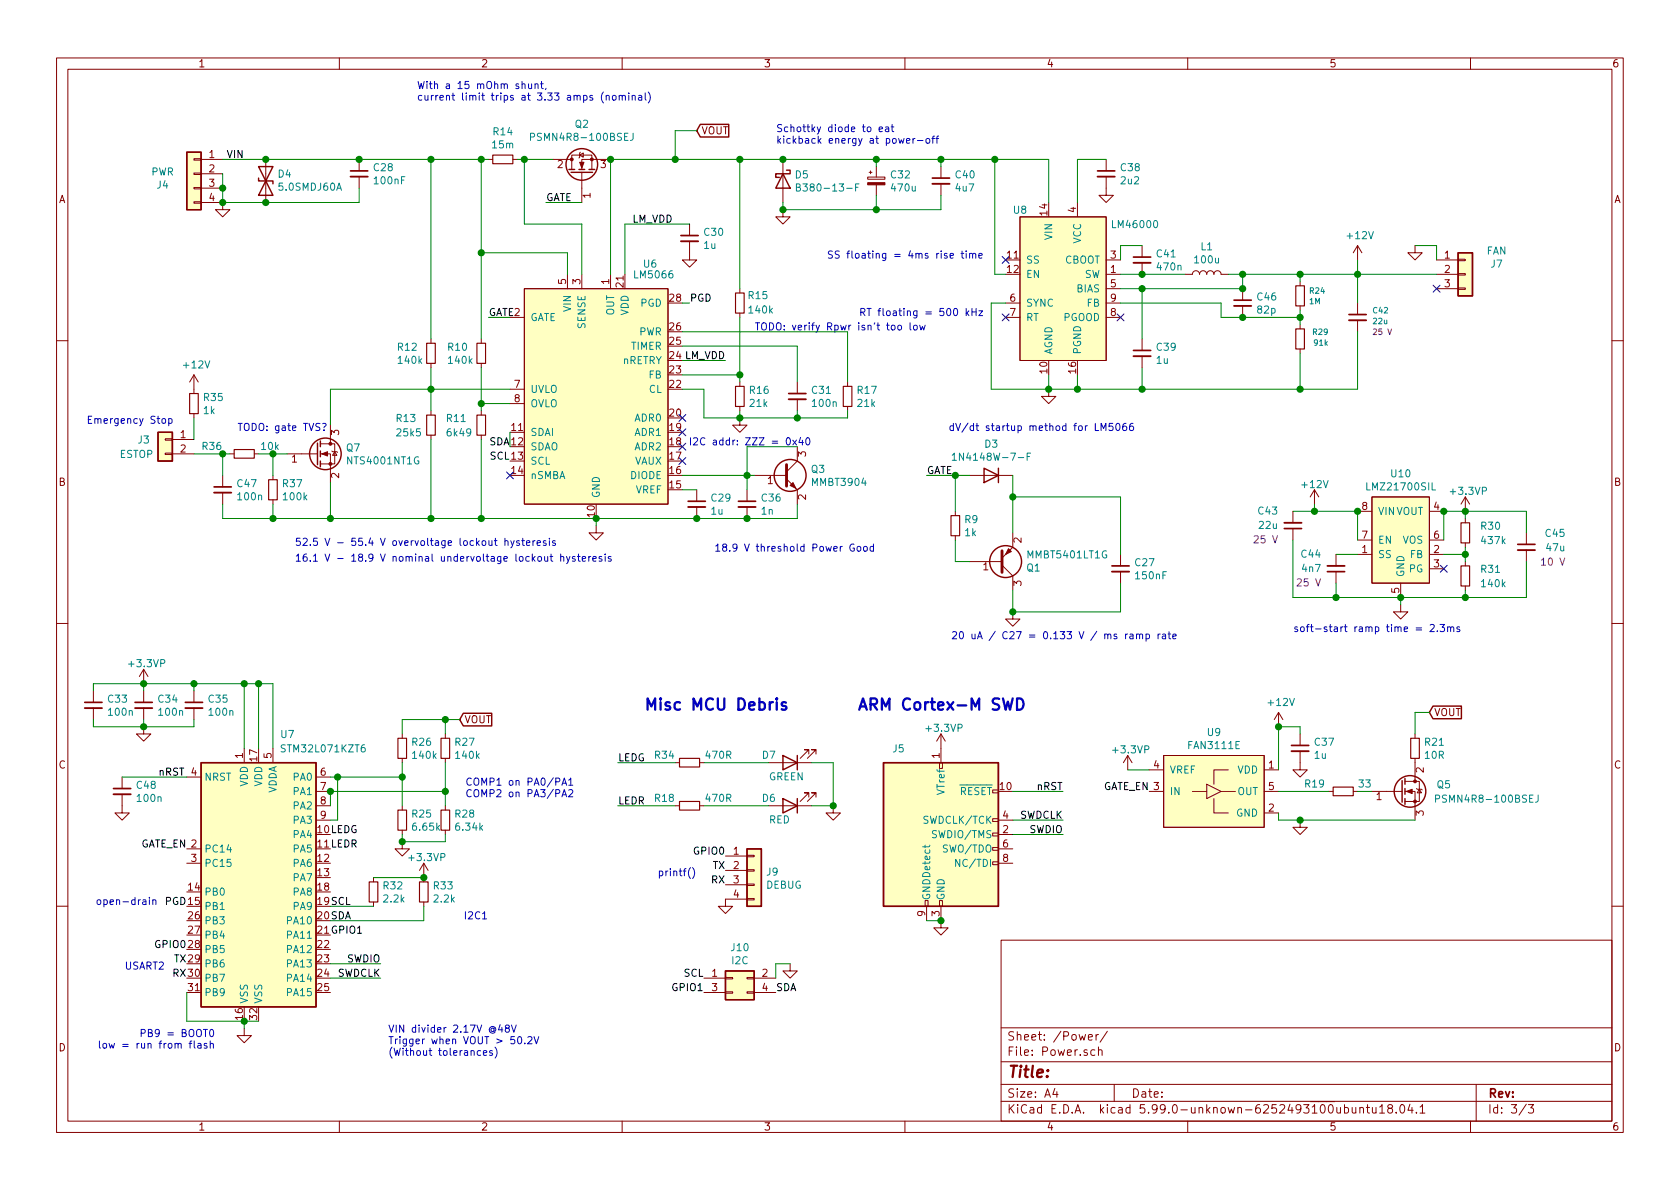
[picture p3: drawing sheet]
<svg xmlns="http://www.w3.org/2000/svg" width="297mm" height="210mm" viewBox="0 0 297 210" stroke-linecap="round" stroke-linejoin="round" font-family="sans-serif">
<g fill="none" stroke="#840000" stroke-width=".18">
<path d="M10 10.2h277v190.1h-277zM12 12.2h273v186.1h-273zM60 10.2v2M110 10.2v2M160 10.2v2M210 10.2v2M260 10.2v2M34.3 35.7h1.3v.2h-1.3zM34.3 33.1h1.3v.3h-1.3zM34.3 28.1h1.3v.2h-1.3zM34.3 30.6h1.3v.3h-1.3zM35.6 35.8h3.8v1.3h-1.3l1.3 1.2 1.2-1.2h-1.2"/>
<path d="M35.6 28.2h3.8M35.6 30.7h3.8M35.6 33.3h3.8M47 28.2v7.6M63.5 28.2v2M63.5 31.2v2.1M86.4 28.2h.7M90.7 28.2h.7M97.8 28.2h3.3M101.1 30v-2.6h3.5v2.6M102.5 27.4l.6-.4v.8zM102.6 26.9l-.1 .1v.8l-.1 .1"/>
<path d="M102.9 30.5v5.3M107.9 28.2h-5v1.8M121.9 39.6v2.1M138.4 37.1v1.2h-1.2l1.2 1.3 1.3-1.3h-1.3M138.4 28.2v7.6M153.4 31.3h3.1v.4h-3.1zM153.7 30.5h.5M153.9 30.2v.5M154.9 29.5v1.8M154.9 32.7v1.8M166.4 29.5v2M166.4 32.5v2"/>
<path d="M180.3 38.3h15.3v25.4h-15.3zM190.5 35.8v2.5M195.6 31.2v3.3h-1.3l1.3 1.3 1.2-1.3h-1.2M195.6 28.2v2M76.2 59.9v.8M85.1 59.9v.8M90.2 56.1h2.5M92.7 51h25.4v38.1h-25.4zM100.3 48.5v2.5M102.9 48.5v2.5M107.9 48.5v2.5M110.5 48.5v2.5"/>
<path d="M121.9 42.7v3.3h-1.3l1.3 1.2 1.3-1.2h-1.3M130.8 51v.8M130.8 55.4v.7M177.8 46h2.5M177.8 53.6h2.5M177.8 56.1h2.5M195.6 48.5h2.5M195.6 46h2.5M195.6 51h2.5M195.6 53.6h2.5M195.6 56.1h2.5M201.9 43.4v2.1"/>
<path d="M201.9 46.5v2M201.9 59.9v2.1M209.5 48.5h1.3a.64 .64 0 0 1 .7-.6 .64 .64 0 0 1 .6 .6 .64 .64 0 0 1 .6-.6 .64 .64 0 0 1 .7 .6 .64 .64 0 0 1 .6-.6 .64 .64 0 0 1 .6 .6 .64 .64 0 0 1 .7-.6 .64 .64 0 0 1 .6 .6h1.3M219.7 51v2.1M219.7 54.1v2M229.9 49.8v.7M229.9 54.1v.8M229.9 57.4v.8M240 43.4v2.6M240 53.6v2M240 56.6v2.1M240 43.4l-.7 1.3"/>
<path d="M240 43.4l.8 1.3M250.2 43.4v1.3h-1.3l1.3 1.3 1.3-1.3h-1.3M254 48.5h3.8M254 46h3.8M254 51h3.8M257.8 50.9h1.3v.3h-1.3zM257.8 45.8h1.3v.3h-1.3zM257.8 48.4h1.3v.2h-1.3zM10 60.2h2M29.2 77.6h1.3v.2h-1.3zM30.5 77.7h3.8M34.3 66.3l-.8 1.3"/>
<path d="M34.3 66.3v3.3M34.3 73.1v.8M34.3 66.3l.8 1.3M56.6 78.5h2.6v3.5h-2.6M58.4 75.2v3.3M58.7 79.8l.1 .1h.8l.1 .1M59.2 79.9l.4 .6h-.8zM76.2 64.3v.7M76.2 72.6v.8M76.2 77v.7M85.1 64.3v.7M85.1 72.6v.8"/>
<path d="M85.1 77v.7M90.2 76.4h2.5M90.2 68.8h2.5M90.2 71.4h2.5M130.8 73.9v1.3h-1.3l1.3 1.2 1.3-1.2h-1.3M130.8 67.6v.7M130.8 71.9v.7M141 79v2.5l-1.9 1.9M141 67.6v2M141 70.6v2M149.9 67.6v.7M149.9 71.9v.7"/>
<path d="M185.4 68.8v1.3h-1.3l1.3 1.3 1.3-1.3h-1.3M201.9 63v2M229.9 61.7v.8M285 60.2h2M29.2 80.1h1.3v.3h-1.3zM30.5 80.3h3.8M39.4 84.1v2M39.4 87.1v2M40.6 80.3h.8M45 80.3h.7M48.3 84.1v.7M48.3 88.4v.7"/>
<path d="M50.8 80.3h5.3M56.6 80.3h1.8v5M105.4 93v1.2h1.3l-1.3 1.3-1.3-1.3h1.3M123.2 86.6v2M123.2 89.7v2M132.1 86.6v2M132.1 89.7v2M133.3 84.1h5.8M139.1 84.7l1.9 1.9v2.5M168.9 90.4v.8M168.9 94.7v.8M171.4 84.1h7.7"/>
<path d="M171.4 99.3h5.8M177.2 99.9l1.9 1.9v2.6M179.1 94.2v2.6l-1.9 1.9M198.1 98v2.1M228.6 90.4v2.1M228.6 93.5v2M232.4 86.6l-.8 1.3M232.4 86.6v2.5M232.4 86.6l.8 1.3M236.2 98v2.1M240 98h2.6M240 90.4h2.6"/>
<path d="M240 95.5h2.6M242.6 87.9h10.1v15.2h-10.1zM252.7 98h2.6M252.7 90.4h2.6M252.7 95.5h2.6M259.1 87.9v2.5M259.1 91.7v.8M259.1 96v.8M259.1 99.3v.8M259.1 87.9l-.8 1.2M259.1 87.9l.7 1.2M269.9 94.2v2.1"/>
<path d="M269.9 97.3v2M10 110.2h2M25.4 118.4l-.8 1.2M25.4 118.4v2.5M25.4 118.4l.8 1.2M179.1 108.2v1.3h1.2l-1.2 1.2-1.3-1.2h1.3M198.1 101.1v2M236.2 101.1v2M247.6 106.9v1.3h-1.2l1.2 1.3 1.3-1.3h-1.3M247.6 103.1v2.6M252.7 100.6h2.6M259.1 103.6v.8"/>
<path d="M285 110.2h2M16.5 122.2v2M16.5 125.2v2M21.6 137.4v2M25.4 128.5v1.3h-1.3l1.3 1.3 1.3-1.3h-1.3M25.4 122.2v2M25.4 125.2v2M33 137.4h2.6M34.3 122.2v2M34.3 125.2v2M43.2 132.3v2.6M48.3 132.3v2.6"/>
<path d="M55.9 139.9h2.5M55.9 137.4h2.5M71.1 129.8v.8M71.1 134.1v.8M78.7 129.8v.8M78.7 134.1v.8M119.4 134.9h.7M123.7 134.9h.8M135.9 134.9h7.6M143 133.3v-.7h-.8h.8l-1.5 1.5M144.3 133.3v-.7h-.8h.8l-1.6 1.5M166.1 134.9h.5v1h-.5z"/>
<path d="M166.4 129.8v5.1M166.4 129.8l-.8 1.3M166.4 129.8l.7 1.3M175.5 139.7h1v.5h-1zM199.4 133.6l-.8 1.3M199.4 133.6v2.5M199.4 133.6l.8 1.3M203.2 139.9h2.5M203.2 136.1h2.5M205.7 133.6h17.8v12.7h-17.8zM210.8 139.9h2.6M213.4 138.7l2.5 1.2-2.5 1.3z"/>
<path d="M215.9 139.9h2.5M217.2 136.1h-2.6v2.6M223.5 139.9h2.6M223.5 136.1h2.6M226.1 126l-.8 1.2M226.1 126v2.5M226.1 126l.7 1.2M229.9 132.8v3.3h-1.3l1.3 1.3 1.2-1.3h-1.2M229.9 129.8v2M234.9 139.9h.8M239.3 139.9h.7M242.6 139.9h5.3"/>
<path d="M248.4 139.9h1.8v5.1M248.4 138.2h2.6v3.5h-2.6M250.2 129.8v.8M250.2 134.1v4.1M250.4 139.4l.2 .2h.7l.2 .1M251 139.6l.3 .6h-.7zM21.6 140.5v3.3h-1.3l1.3 1.2 1.3-1.2h-1.3M33 150.1h2.6M33 152.6h2.6M55.9 145h2.5M55.9 142.5h2.5M66 155.2v.8"/>
<path d="M66 159.5v.8M71.1 148.8v1.3h-1.3l1.3 1.3 1.3-1.3h-1.3M71.1 142.5v.8M71.1 146.8v.8M74.9 152.6v3.4M74.9 159.5v.8M74.9 152.6l-.7 1.3M74.9 152.6l.8 1.3M78.7 142.5v.8M78.7 146.8v.8M119.4 142.5h.7M123.7 142.5h.8"/>
<path d="M128.3 151.4h3.8M128.3 153.9h3.8M128.3 156.5h3.8M132.1 158.9h1.2v.2h-1.2zM132.1 156.3h1.2v.3h-1.2zM132.1 151.3h1.2v.2h-1.2zM132.1 153.8h1.2v.2h-1.2zM132.1 159h-3.8v1.3h-1.3l1.3 1.2 1.2-1.2h-1.2M135.9 142.5h7.6M143 141v-.8h-.8h.8l-1.5 1.5M144.3 141v-.8h-.8h.8l-1.6 1.5M147.3 142.5v1.3h-1.3l1.3 1.2 1.3-1.2h-1.3"/>
<path d="M163.6 159.3h.5v1h-.5zM166.1 159.3h.5v1h-.5zM175.5 144.8h1v.5h-1zM175.5 149.9h1v.5h-1zM175.5 147.3h1v.5h-1zM175.5 152.4h1v.5h-1zM176.5 147.6h2.6M176.5 145h2.6M176.5 150.1h2.6M176.5 152.6h2.6M214.6 141.2v2.6h2.6M223.5 143.8h2.6"/>
<path d="M229.9 145v1.3h-1.3l1.3 1.3 1.2-1.3h-1.2M10 160.2h2M33 175.5h2.6M124.5 173h3.8M124.5 175.5h3.8M128.3 175.4h1.2v.2h-1.2zM128.3 172.8h1.2v.3h-1.2zM132.1 175.4h1.2v.2h-1.2zM132.1 172.8h1.2v.3h-1.2zM133.3 173h3.9M133.3 175.5h3.9M139.7 170.4v1.3h-1.3l1.3 1.3 1.3-1.3h-1.3"/>
<path d="M163.8 160.3v2.5M166.4 160.3v3.8h-1.3l1.3 1.2 1.2-1.2h-1.2M177 166.3h108v32h-108zM285 160.2h2M43.2 181.9v1.2h-1.3l1.3 1.3 1.2-1.3h-1.2M60 198.3v2M110 198.3v2M160 198.3v2M177 194.8h108M177 191.8h108M177 187.8h108M177 181.8h108"/>
<path d="M186.5 192.5l-.4 1h1M186.9 193v1M192.4 183.4l.7-.1v-.3l-.5-.1-.2 .2 .1 .8h.6M193.6 185.7l-.5-.1-.2 .3v.4l.1 .3h.6M193.8 182.9v1M194.2 185.8l.2-.2 .4 .1 .1 .9M194.2 182.9l-.3 .1-.1 .2M194.2 185.1v1.5M195.8 182.4l-1.3 1.9M197 191.8v3M210 198.3v2M237.7 195.9l.4-.1 .3 .3v.4l-.1 .3h-.6"/>
<path d="M239.1 195.8v1h.4l.2-.1M239.7 195.8v1M240.4 196l.2-.2 .4 .1 .1 .9M240.4 195.8v1M241.6 195.8h.5M241.8 195.3v1.3l.3 .2M242.6 195.8l.1 1h.4l.2-.1M243.3 195.8v1M243.9 195.8l.5-.5v1.5M243.9 196.8h.9M245.6 196l-.2-.3v-.2l.2-.2 .5 .1 .1 .2-.1 .2-.6 .2-.1 .3v.4l.2 .1h.3l.3-.3-.1-.4-.2-.1M246.9 196.7v.1"/>
<path d="M247.6 195.5l.3-.2a.81 .81 0 0 1 .5 .7 .81 .81 0 0 1-.3 .8h-.1a.81 .81 0 0 1-.4-1.3zM249.3 195.3l-.4 1h1M249.6 195.8v1M250.4 196.7v.1M251.1 195.8l.4-.5v1.5M251.1 196.8h.8M260 198.3v2M261 191.8v6.5M269.9 195.3l-1.3 1.9M270.2 195.3h.9l-.5 .6 .5 .1v.7l-.2 .1h-.5l-.2-.1"/>
</g>
<g fill="none" stroke="#840000" stroke-width=".33">
<path d="M62 31.2h3M164.8 32.5h3.1M194.1 31.2h3M120.4 42.7h3M200.4 46.5h3.1M218.2 54.1h3M238.5 56.6h3.1M139.4 70.6h3.1M200.4 63h3.1M37.8 87.1h3.1M121.7 89.7h3M130.6 89.7h3"/>
<path d="M227.1 92.5h3M268.4 97.3h3M196.6 101.1h3M234.7 100.1h3M15 125.2h3M23.9 125.2h3M32.8 125.2h3M228.3 132.8h3.1M20.1 140.5h3"/>
</g>
<g fill="none" stroke="#840000" stroke-width=".3">
<path d="M62 30.2h3M164.8 31.5h3.1M194.1 30.2h3M120.4 41.7h3M200.4 45.5h3.1M218.2 53.1h3M238.5 55.6h3.1M139.4 69.6h3.1M200.4 62h3.1M37.8 86.1h3.1M121.7 88.6h3M130.6 88.6h3"/>
<path d="M227.1 93.5h3M268.4 96.3h3M196.6 100.1h3M234.7 101.1h3M15 124.2h3M20.1 139.4h3M23.9 124.2h3M32.8 124.2h3M228.3 131.8h3.1"/>
</g>
<g fill="none" stroke="#840000" stroke-width=".2">
<path d="M87.1 27.4h3.6v1.6h-3.6zM130 51.8h1.6v3.6h-1.6zM229.1 50.5h1.5v3.6h-1.5zM229.1 58.2h1.5v3.5h-1.5zM33.5 69.6h1.6v3.5h-1.6zM41.4 79.5h3.6v1.5h-3.6zM75.4 60.7h1.6v3.6h-1.6zM75.4 73.4h1.6v3.6h-1.6zM84.3 60.7h1.6v3.6h-1.6zM84.3 73.4h1.6v3.6h-1.6zM130 68.3h1.6v3.6h-1.6zM149.1 68.3h1.5v3.6h-1.5z"/>
<path d="M47.5 84.8h1.5v3.6h-1.5zM168.1 91.2h1.6v3.5h-1.6zM258.3 92.5h1.5v3.5h-1.5zM258.3 100.1h1.5v3.5h-1.5zM70.4 130.6h1.5v3.5h-1.5zM78 130.6h1.5v3.5h-1.5zM120.1 134.1h3.6v1.5h-3.6zM235.7 139.2h3.6v1.5h-3.6zM249.4 130.6h1.6v3.5h-1.6zM65.3 156h1.5v3.5h-1.5zM70.4 143.3h1.5v3.5h-1.5zM74.2 156h1.5v3.5h-1.5z"/>
<path d="M78 143.3h1.5v3.5h-1.5zM120.1 141.7h3.6v1.6h-3.6z"/>
</g>
<g fill="#ffffc2" stroke="#ffffc2" stroke-width=".18">
<path d="M205.7 133.6h17.8v12.7h-17.8z"/>
<path d="M156.2 134.9h20.3v25.4h-20.3z"/>
<path d="M128.3 171.7h5v5.1h-5z"/>
<path d="M132.1 150.1h2.5v10.2h-2.5z"/>
<path d="M180.3 38.3h15.3v25.4h-15.3z"/>
<path d="M242.6 87.9h10.1v15.2h-10.1z"/>
<path d="M33 26.9h2.6v10.2h-2.6z"/>
<path d="M27.9 76.4h2.6v5.1h-2.6z"/>
<path d="M35.6 134.9h20.3v43.1h-20.3z"/>
<path d="M257.8 44.7h2.5v7.6h-2.5z"/>
<path d="M92.7 51h25.4v38.1h-25.4z"/>
</g>
<g fill="none" stroke="#840000" stroke-width=".25">
<path d="M33 26.9h2.6v10.2h-2.6zM45.7 31.5v.5h2.6v.5M45.7 29.5h2.6l-2.6 5h2.6zM100.6 30h1M101 30.5h3.8M102.4 30h1M104.1 30h1.1M123.8 22h5v2.2h-5l-.6-1.1zM138.4 30.7l1.3 2.6h-2.5zM139.1 30.1h.6v.6h-2.5v.7h.6M257.8 44.7h2.5v7.6h-2.5zM27.9 76.4h2.6v5.1h-2.6z"/>
<path d="M56.1 78.4v3.8M56.6 78v1M56.6 79.8v1M56.6 81.5v1M174 82.8l2.5 1.3-2.5 1.2zM176.5 82.8v2.5M35.6 134.9h20.3v43.1h-20.3zM81.9 126.1h5v2.3h-5l-.6-1.2zM138.4 133.6l2.6 1.3-2.6 1.2zM141 133.6v2.5M156.2 134.9h20.3v25.4h-20.3zM247.9 138v3.9"/>
<path d="M248.4 137.7v1M248.4 139.4v1.1M253.4 124.9h5v2.2h-5l-.7-1.1zM132.1 150.1h2.5v10.2h-2.5zM138.4 141.2l2.6 1.3-2.6 1.3zM141 141.2v2.6M248.4 141.2v1M128.3 171.7h5v5.1h-5z"/>
<circle cx="102.9" cy="29.1" r="2.79"/>
<circle cx="57.5" cy="80.3" r="2.79"/>
<circle cx="139.7" cy="84.1" r="2.82"/>
<circle cx="177.8" cy="99.3" r="2.82"/>
<circle cx="249.3" cy="139.9" r="2.79"/>
</g>
<g fill="none" stroke="#008484" stroke-width=".18">
<path d="M93.8 24.2h.6l.1-.2v-.3l-.7-.1v1.2M111.9 23.6v.9a.41 .41 0 0 1-.4 .3M140.8 33.1h.6l.1-.2-.1-.3-.6-.1v1.3h.5l.2-.1v-.3l-.3-.3M151.3 33.1h.4M151.9 32.5h-.6v1.3M168.4 80.5l.3-.4v1.3M168.4 81.4h.7M181.6 80.7h.4M182.2 80.1h-.6v1.3M253.2 85.4v1.2h.6M64.5 131.7l-.4 .1a.85 .85 0 0 0 0 1.2l.4-.1 .1-.5-.3-.2h-.2l-.2 .2M163.6 149.4v.5"/>
<path d="M164.4 149.4l-.2 .3h-1.1M169.7 152v1.2l-.7-1.2v1.2M253.8 141.3l.6-.1 .1-.2v-.3l-.7-.1v1.3M272 140.6v.9a.41 .41 0 0 1-.5 .4"/>
</g>
<path d="M139.1 82.2v3.8M177.2 97.4v3.8" fill="none" stroke="#840000" stroke-width=".51"/>
<g fill="#840000" stroke="#840000" stroke-width=".18">
<path d="M178.3 97l.5 .5-1 .5z"/>
<path d="M139.7 85.8l.5-.5 .5 1.1z"/>
<path d="M56.9 80.3l1-.4v.7z"/>
<path d="M248.7 139.9l1-.3v.7z"/>
<path d="M153.4 32.3h3.1v.4h-3.1z"/>
<path d="M102.5 28.7h.8l-.4 1z"/>
<circle cx="58.4" cy="82" r=".25"/>
<circle cx="58.4" cy="78.5" r=".25"/>
<circle cx="250.2" cy="141.7" r=".25"/>
<circle cx="250.2" cy="138.2" r=".25"/>
<circle cx="104.6" cy="28.2" r=".25"/>
<circle cx="101.1" cy="28.2" r=".25"/>
</g>
<g fill="none" stroke="#0000c2" stroke-width=".18">
<path d="M92.3 14.9l.2-.1 .3 .1v.8M93.5 14.8v.8l.3 .1 .2-.2M94 14.8v.9M94.6 14.9l.2-.1 .3 .1v.8M94.6 14.8v.9M95.6 14.8h.5M95.7 14.4v1.1l.4 .2M96.5 15.6l-.1 .3M106.7 16.3a1.46 1.46 0 0 0 0 1.9M107.2 17l.2-.1h.3v.8M107.2 16.9v.8M108.3 17l.2-.1 .4 .1v.5l-.1 .2h-.3l-.2-.1z"/>
<path d="M109.5 17l.2-.1h.3v.8M109.5 16.9v.8M110 17l.2-.1h.3l.1 .8M111.2 16.4v.2M111.2 16.9v.8M111.8 17l.2-.1h.3v.8M111.8 16.9v.8M112.9 16.9h.5l.1 .8M113.5 17.2h-.5l-.1 .2 .1 .3h.5M114.1 16.4v1.1l.2 .2M114.6 16.3a1.46 1.46 0 0 1 0 1.9M155.4 22.9l.6-.2v-.2l-.4-.1-.2 .2 .1 .6h.5"/>
<path d="M156.6 22.5h.5v.8M157.1 22.7l-.4 .1-.2 .2 .2 .3 .4-.1M157.6 22.4h.4M157.7 22v1.1l.3 .2M160.3 24.9l.6-.1-.1-.3h-.3l-.2 .2v.6h.5M161.4 24.5v.8M161.8 24.5l-.4 .2M162.2 24.9h1M163.8 24.5h.3l.3 .2v.4l-.3 .2h-.3l-.1-.2zM164.8 24.5h.4M165.2 24.1l-.3 .1v1.1M165.5 24.5h.5"/>
<path d="M166 24.1l-.3 .1v1.1M133.6 57.1h.7M133.9 57.1v1.3M134.8 57.1h.2a.43 .43 0 0 1 .5 .4v.4a.42 .42 0 0 1-.4 .5 .42 .42 0 0 1-.4-.5v-.4zM136.1 57.1a.64 .64 0 0 1 .7 .6 .64 .64 0 0 1-.7 .7zM147.2 44.4h-.5l-.2 .1v.4l.6 .2 .1 .3-.3 .3-.4-.1M148.4 44.4h-.5l-.2 .2 .1 .3 .5 .3v.3l-.1 .2-.5-.1M149.7 44.8h.5M150.2 44.4l-.3 .2v1.1M150.6 44.4v1.1l.2 .2M152.2 55.2l.6-.1 .1-.1v-.3l-.7-.2v1.3M152.5 55.2l.4 .6"/>
<path d="M153.3 54.5h.7M153.7 54.5v1.3M155.2 55h.5M155.7 54.5l-.3 .2v1.1M162.6 57.5l.2 .9 .3-.7 .2 .7 .3-.9M173.1 45.2l.6-.1-.1-.2-.4-.1-.1 .2v.6h.5M28.7 74.1l.3-.1 .3 .3v.3l-.3 .3-.3-.1-.1-.2zM29.8 74.1l.4-.1 .2 .3-.1 .5h-.5M29.8 74v1.3M57 74.9h.5l.1 .1-.3 .7M57.3 76v.1M122.1 77.4v1.3"/>
<path d="M122.6 77.5l.5-.1 .3 .4-.8 .9h.8M124.6 77.5a.6 .6 0 0 0-.8 .4 .6 .6 0 0 0 .6 .8l.2-.1M193.7 74.9v1.2h.6M194.7 76.1v-1.2l.4 .9 .4-.9v1.2M196.7 74.9h-.6v.6l.2-.2 .4 .1 .1 .2-.1 .4-.1 .1-.5-.1M197.4 75l.2-.1a.68 .68 0 0 1 .4 .6 .68 .68 0 0 1-.4 .6l-.2-.1-.1-.3zM199.1 74.9h-.4a.85 .85 0 0 0 0 1.2l.5-.1v-.4l-.2-.3h-.3l-.2 .3M200.3 74.9h-.4a.86 .86 0 0 0 0 1.2l.5-.1v-.4l-.2-.3h-.3l-.2 .3M89.3 95.7l.2-.1 .3 .1v.8M89.3 95.2v1.3M90.3 95.6l.3 .9M90.9 95.6l-.4 1.2-.2 .1"/>
<path d="M91.8 95.7l-.3-.1-.2 .2 .1 .2 .4 .1v.3h-.5M92.2 95.6h.5M92.4 95.2v1.1l.3 .2M93.1 96l.6-.1-.1-.2-.3-.1-.2 .2v.6h.5M94.2 95.6v.9M94.6 95.6l-.4 .2M95 96l.6-.1-.1-.2-.4-.1-.1 .2v.6h.5M96.3 98.4l.1 .8h.3l.1-.1M96.5 95.7l-.3-.1-.1 .2v.2l.4 .1v.3h-.4M96.8 98.4v.8M97.1 95.2v.1M97.1 95.6v.9"/>
<path d="M97.3 98.4h.4M97.4 98v1.1l.3 .1M98.2 95.7l-.3-.1-.2 .2v.2l.5 .1v.3h-.5M99.1 98.5l.2-.1 .3 .1 .1 .7M99.1 98v1.2M100.2 98.4l.3 .8M100.8 98.4l-.5 1.2-.1 .1M101.7 98.5l-.3-.1-.2 .2 .1 .2 .4 .1v.3h-.5M102.1 98.4h.5M102.3 98v1.1l.3 .1M102.9 98.8l.7-.1-.1-.2-.4-.1-.2 .2 .1 .6h.5M104.1 98.4v.8"/>
<path d="M104.5 98.4l-.4 .2M104.8 98.8l.6-.1v-.2l-.4-.1-.2 .2 .1 .6h.5M106.4 98.5l-.3-.1-.2 .2 .1 .2 .4 .1v.3h-.5M107 98v.1M107 98.4v.8M108 98.5l-.3-.1-.2 .2 .1 .2 .4 .1v.3h-.5M151 96.3a.59 .59 0 0 0-.7 .5 .59 .59 0 0 0 .7 .6v-.5h-.2M151.6 96.7l.2-.1 .3 .1 .1 .5-.1 .2-.3 .1-.2-.2zM152.7 96.7l.2-.1 .4 .1v.5l-.1 .2-.3 .1-.2-.2zM154.4 96.7l-.3-.1-.3 .3 .2 .5h.4M154.4 96.2v1.3M168.4 111.8l.5-.1 .2 .4-.7 .9h.7"/>
<path d="M169.7 111.8l.2-.1a.68 .68 0 0 1 .5 .6 .68 .68 0 0 1-.5 .7l-.2-.2-.1-.3zM171.9 112.1v.8l.3 .1 .2-.2M172.4 112.1v.9M172.8 113l.4-1.3 .5 1.3M172.9 112.6h.7M176 111.6l-1.1 1.7M178.1 111.8a.6 .6 0 0 0-.9 .4 .6 .6 0 0 0 .6 .8l.3-.2M207.4 112.5l.6-.1-.1-.2-.4-.1-.1 .2v.6h.5M250.4 111h1M250.4 111.4h1M252.9 110.5l.5-.1 .2 .4-.8 .9h.8M254.1 111.6v.1"/>
<path d="M254.6 110.4h.8l-.4 .5 .3 .1v.6l-.1 .1-.6-.1M256 111l.1-.2 .3 .1 .1 .8M256 110.8v.9M256.5 111l.2-.2 .3 .1v.8M258.1 110.9l-.3-.1-.2 .2v.2l.5 .1v.3h-.5M83.3 137.7a.6 .6 0 0 0-.8 .4 .6 .6 0 0 0 .6 .8l.2-.2M83.3 139.8a.6 .6 0 0 0-.8 .4 .6 .6 0 0 0 .6 .7l.2-.1M84 137.7l.1-.1a.43 .43 0 0 1 .6 .4v.4a.42 .42 0 0 1-.5 .5 .42 .42 0 0 1-.4-.5v-.4zM84 139.7l.1-.1a.43 .43 0 0 1 .6 .5v.4a.42 .42 0 0 1-.5 .4 .42 .42 0 0 1-.4-.4v-.4zM17.2 159.2l.2-.1 .4 .1v.5l-.1 .2-.3 .1-.2-.2zM116.6 154.1l.3-.1 .3 .3-.1 .5h-.5M116.6 154v1.3"/>
<path d="M17.6 184.1v1.1l.2 .2M18.2 184.6l.2-.1 .4 .1 .1 .5-.2 .2-.3 .1-.2-.2zM19.3 184.5l.2 .9 .3-.7 .2 .7 .2-.9M25 182.7l.6-.1 .1-.1-.1-.3-.6-.2v1.3M37.2 184.6l.2-.1 .3 .1v.8M85 185.8h-.4l-.2 .2 .1 .6h.5M85.5 186.2l.6-.1-.1-.3h-.4l-.1 .2v.6h.5M87 185.8h-.3l-.1 .2v.1l.4 .2v.3h-.4M87.5 185.2a1.46 1.46 0 0 1 0 1.9M88.4 181.2l-.3 .9h.8M88.7 181.7v.8M89.6 181.8l-.3-.2 .1-.2 .2-.1h.3l.2 .2-.1 .2-.5 .2-.2 .2v.2l.3 .2h.3l.2-.2v-.2l-.3-.3"/>
<path d="M90.4 181.3l.5 1.2 .4-1.2M91.6 183.4l.2-.1a.68 .68 0 0 1 .5 .6 .68 .68 0 0 1-.5 .7l-.2-.1-.1-.4zM92.8 184.5v.1M93.3 183.4l.5-.1 .3 .4-.8 .9h.8M94.4 183.3l.4 1.3 .5-1.3"/>
</g>
<path d="M114.5 125.5v-2l.7 1.4 .6-1.4v2M151.9 125.5l.7-2 .7 2M152.1 124.9h1M153.9 124.5h.8a.54 .54 0 0 0 .4-.5 .54 .54 0 0 0-.4-.5h-.8v2" fill="none" stroke="#0000c2" stroke-width=".4"/>
<g fill="none" stroke="#008400" stroke-width=".18">
<path d="M39.4 28.2h47M39.4 30.7v5.1h24.1v-2.5M76.2 28.2v31.7M85.1 28.2v31.7M91.4 28.2h6.4M92.7 28.2v11.4h10.2v8.9M96.5 35.8h6.4M121.9 39.6h-11.4v8.9M123.2 23.1h-3.8v5.1M130.8 28.2v22.8M154.9 28.2v1.3M154.9 34.5v2.6"/>
<path d="M166.4 34.5v2.6h-28v-1.3M166.4 28.2v1.3M175.9 28.2v20.3h1.9M185.4 35.8v-7.6h-77.5v20.3M195.6 28.2h-5.1v7.6M85.1 44.7h15.2v3.8M86.4 56.1h3.8M120.6 58.7h29.3v8.9M120.6 53.6h1.3M130.8 56.1v11.5M177.8 53.6h-2.5v15.2h64.7v-10.1M198.1 53.6h17.8v2.5h14"/>
<path d="M198.1 48.5h11.4M201.9 43.4h-3.8v2.6M201.9 51v8.9M217.2 48.5h36.8M219.7 48.5v2.5h-21.6M229.9 48.5v1.3M229.9 54.9v2.5M240 46v7.6M250.2 43.4h3.8v2.6M34.3 73.9v3.8M76.2 65v7.6M76.2 77.7v14"/>
<path d="M85.1 65v7.6M85.1 77.7v14M85.1 71.4h5.1M90.2 68.8h-31.8v6.4M90.2 76.4v2.6M120.6 68.8h3.9v5.1h25.4v-1.3M120.6 61.2h20.4v6.4M120.6 63.7h7.7M120.6 66.3h10.2M130.8 72.6v1.3M141 72.6v1.3M141 79h-8.9v7.6"/>
<path d="M185.4 66.3v2.5M190.5 66.3v2.5M201.9 65v3.8M229.9 62.5v6.3M34.3 80.3h6.3M39.4 89.1v2.6h101.6v-2.6M39.4 80.3v3.8M45.7 80.3h5.1M48.3 80.3v3.8M48.3 89.1v2.6M58.4 85.3v6.4M105.4 91.7v1.3"/>
<path d="M120.6 84.1h12.7M120.6 86.6h2.6M163.8 84.1h7.6M168.9 84.1v6.3M168.9 95.5v3.8h2.5M179.1 84.1v10.1M179.1 87.9h19v10.1M228.6 90.4h11.4v5.1M228.6 95.5v10.2h41.3v-6.4M232.4 89.1v1.3M236.2 98h3.8M255.3 98h3.8"/>
<path d="M259.1 90.4v1.3M259.1 96.8v2.5M269.9 94.2v-3.8h-14.6v5.1M198.1 103.1v5.1h-19v-3.8M236.2 103.1v2.6M247.6 105.7v1.2M259.1 104.4v1.3M16.5 122.2v-1.3h31.8v11.4M16.5 127.2v1.3h17.8v-1.3M21.6 137.4h11.4M25.4 120.9v1.3M25.4 127.2v1.3"/>
<path d="M34.3 120.9v1.3M43.2 120.9v11.4M45.7 120.9v11.4M58.4 137.4h12.7M59.7 137.4v7.6h-1.3M71.1 134.9v7.6M78.7 139.9h-20.3v2.6M78.7 127.2v2.6M78.7 134.9v7.6M81.3 127.2h-10.2v2.6M109.2 134.9h10.2M124.5 134.9h11.4"/>
<path d="M143.5 134.9h3.8v7.6h-3.8M179.1 139.9h8.9M199.4 136.1h3.8M226.1 139.9h8.8M229.9 129.8v-1.3h-3.8v7.6M240 139.9h2.6M252.7 126h-2.5v3.8M66 155.2h8.9M71.1 147.6v1.2h7.6v-1.2M109.2 142.5h10.2M124.5 142.5h11.4M179.1 145h8.9"/>
<path d="M179.1 147.6h8.9M226.1 143.8v1.2h24.1M33 175.5v5.1h12.7M58.4 170.4h8.9M58.4 173h8.9M58.4 160.3h7.6M74.9 160.3v2.5h-16.5M139.7 170.4h-2.5v2.6M163.8 162.8h2.6M43.2 180.6v1.3"/>
</g>
<g fill="none" stroke="#000084" stroke-width=".18">
<path d="M177.2 55.5l1.2 1.2M177.2 45.4l1.2 1.2M178.4 55.5l-1.2 1.2M178.4 45.4l-1.2 1.2M197.5 55.5l1.2 1.2M198.7 55.5l-1.2 1.2M253.4 50.4l1.2 1.3M254.6 50.4l-1.2 1.3M120 78.4l1.3 1.2M120 75.8l1.3 1.3M120 73.3l1.3 1.2M121.3 78.4l-1.3 1.2"/>
<path d="M121.3 75.8l-1.3 1.3M121.3 73.3l-1.3 1.2M89.6 83.5l1.2 1.2M90.8 83.5l-1.2 1.2M120 80.9l1.3 1.2M121.3 80.9l-1.3 1.2M254.7 100l1.2 1.2M255.9 100l-1.2 1.2"/>
</g>
<g fill="#008400" stroke="#008400" stroke-width=".25">
<circle cx="130.8" cy="28.2" r=".51"/>
<circle cx="138.4" cy="28.2" r=".51"/>
<circle cx="154.9" cy="28.2" r=".51"/>
<circle cx="154.9" cy="37.1" r=".51"/>
<circle cx="166.4" cy="28.2" r=".51"/>
<circle cx="119.4" cy="28.2" r=".51"/>
<circle cx="138.4" cy="37.1" r=".51"/>
<circle cx="175.9" cy="28.2" r=".51"/>
<circle cx="219.7" cy="48.5" r=".51"/>
<circle cx="219.7" cy="51" r=".51"/>
<circle cx="229.9" cy="56.1" r=".51"/>
<circle cx="219.7" cy="56.1" r=".51"/>
<circle cx="229.9" cy="48.5" r=".51"/>
<circle cx="240" cy="48.5" r=".51"/>
<circle cx="229.9" cy="68.8" r=".51"/>
<circle cx="201.9" cy="48.5" r=".51"/>
<circle cx="201.9" cy="51" r=".51"/>
<circle cx="141" cy="73.9" r=".51"/>
<circle cx="201.9" cy="68.8" r=".51"/>
<circle cx="132.1" cy="84.1" r=".51"/>
<circle cx="185.4" cy="68.8" r=".51"/>
<circle cx="190.5" cy="68.8" r=".51"/>
<circle cx="179.1" cy="87.9" r=".51"/>
<circle cx="232.4" cy="90.4" r=".51"/>
<circle cx="240" cy="90.4" r=".51"/>
<circle cx="179.1" cy="108.2" r=".51"/>
<circle cx="236.2" cy="105.7" r=".51"/>
<circle cx="247.7" cy="105.7" r=".51"/>
<circle cx="255.3" cy="90.4" r=".51"/>
<circle cx="259.1" cy="90.4" r=".51"/>
<circle cx="229.9" cy="145" r=".51"/>
<circle cx="259.1" cy="105.7" r=".51"/>
<circle cx="259.1" cy="98" r=".51"/>
<circle cx="226.1" cy="128.5" r=".51"/>
<circle cx="130.8" cy="66.3" r=".51"/>
<circle cx="130.8" cy="73.9" r=".51"/>
<circle cx="123.2" cy="91.7" r=".51"/>
<circle cx="59.7" cy="137.4" r=".51"/>
<circle cx="45.7" cy="120.9" r=".51"/>
<circle cx="76.2" cy="91.7" r=".51"/>
<circle cx="78.7" cy="127.2" r=".51"/>
<circle cx="85.1" cy="91.7" r=".51"/>
<circle cx="74.9" cy="155.2" r=".51"/>
<circle cx="71.1" cy="137.4" r=".51"/>
<circle cx="71.1" cy="148.8" r=".51"/>
<circle cx="47" cy="28.2" r=".51"/>
<circle cx="63.5" cy="28.2" r=".51"/>
<circle cx="76.2" cy="28.2" r=".51"/>
<circle cx="85.1" cy="28.2" r=".51"/>
<circle cx="85.1" cy="44.7" r=".51"/>
<circle cx="48.3" cy="91.7" r=".51"/>
<circle cx="58.4" cy="91.7" r=".51"/>
<circle cx="25.4" cy="120.9" r=".51"/>
<circle cx="25.4" cy="128.5" r=".51"/>
<circle cx="34.3" cy="120.9" r=".51"/>
<circle cx="43.2" cy="120.9" r=".51"/>
<circle cx="39.4" cy="80.3" r=".51"/>
<circle cx="48.3" cy="80.3" r=".51"/>
<circle cx="39.4" cy="35.8" r=".51"/>
<circle cx="47" cy="35.8" r=".51"/>
<circle cx="39.4" cy="33.3" r=".51"/>
<circle cx="76.2" cy="68.8" r=".51"/>
<circle cx="132.1" cy="91.7" r=".51"/>
<circle cx="78.7" cy="139.9" r=".51"/>
<circle cx="166.4" cy="162.8" r=".51"/>
<circle cx="168.9" cy="84.1" r=".51"/>
<circle cx="147.3" cy="142.5" r=".51"/>
<circle cx="58.4" cy="139.9" r=".51"/>
<circle cx="43.2" cy="180.6" r=".51"/>
<circle cx="92.7" cy="28.2" r=".51"/>
<circle cx="108" cy="28.2" r=".51"/>
<circle cx="105.4" cy="91.7" r=".51"/>
<circle cx="85.1" cy="71.4" r=".51"/>
</g>
<g font-size="2.8" fill="#0000c2">
<text x="116.9" y="125.6">Misc MCU Debris</text>
<text x="155.1" y="125.6">ARM Cortex-M SWD</text>
</g>
<text font-size="2.8" fill="#840000" x="178" y="190.6">Title:</text>
<g font-size="2.1" fill="#840000">
<text x="178" y="184">Sheet: /Power/</text>
<text x="178" y="186.7">File: Power.sch</text>
<text x="178" y="196.9">KiCad E.D.A. kicad 5.99.0-unknown-6252493100ubuntu18.04.1</text>
<text x="178" y="194.1">Size: A4</text>
<text x="200" y="194.1">Date:</text>
<text x="263" y="194.1">Rev:</text>
<text x="263" y="196.9">Id: 3/3</text>
</g>
<g font-size="1.8" fill="#840000">
<text x="35" y="11.9">1</text>
<text x="85" y="11.9">2</text>
<text x="135" y="11.9">3</text>
<text x="185" y="11.9">4</text>
<text x="235" y="11.9">5</text>
<text x="285" y="11.9">6</text>
<text x="124" y="23.7">VOUT</text>
<text x="37" y="27.9">1</text>
<text x="98.6" y="29.7">2</text>
<text x="106.2" y="29.7">3</text>
<text x="10.3" y="35.9">A</text>
<text x="37" y="30.5">2</text>
<text x="37" y="33">3</text>
<text x="37" y="35.6">4</text>
<text x="104.4" y="35" transform="rotate(-90 104.4 35)">1</text>
<text x="285.3" y="35.9">A</text>
<text x="185.2" y="38.1" transform="rotate(-90 185.2 38.1)">14</text>
<text x="190.2" y="37.6" transform="rotate(-90 190.2 37.6)">4</text>
<text x="178.1" y="45.7">11</text>
<text x="196.4" y="45.7">3</text>
<text x="255.4" y="45.7">1</text>
<text x="100.1" y="50.3" transform="rotate(-90 100.1 50.3)">5</text>
<text x="102.6" y="50.3" transform="rotate(-90 102.6 50.3)">3</text>
<text x="107.7" y="50.3" transform="rotate(-90 107.7 50.3)">1</text>
<text x="110.2" y="50.8" transform="rotate(-90 110.2 50.8)">21</text>
<text x="118.4" y="53.3">28</text>
<text x="178.1" y="48.3">12</text>
<text x="178.6" y="53.3">6</text>
<text x="196.4" y="48.3">1</text>
<text x="196.4" y="50.8">5</text>
<text x="196.4" y="53.3">9</text>
<text x="255.4" y="48.3">2</text>
<text x="255.4" y="50.8">3</text>
<text x="118.4" y="58.4">26</text>
<text x="178.6" y="55.9">7</text>
<text x="196.4" y="55.9">8</text>
<text x="118.4" y="61">25</text>
<text x="90.9" y="68.6">7</text>
<text x="90.9" y="71.1">8</text>
<text x="118.4" y="68.6">22</text>
<text x="118.4" y="66">23</text>
<text x="185.2" y="66" transform="rotate(-90 185.2 66)">10</text>
<text x="190.2" y="66" transform="rotate(-90 190.2 66)">16</text>
<text x="31.9" y="77.5">1</text>
<text x="59.9" y="76.9" transform="rotate(-90 59.9 76.9)">3</text>
<text x="90.5" y="76.2">11</text>
<text x="118.4" y="76.2">19</text>
<text x="118.4" y="73.7">20</text>
<text x="31.9" y="80">2</text>
<text x="51.6" y="81.8">1</text>
<text x="90.5" y="78.7">12</text>
<text x="90.5" y="83.8">14</text>
<text x="118.4" y="83.8">16</text>
<text x="118.4" y="81.3">17</text>
<text x="118.4" y="78.7">18</text>
<text x="142.5" y="80.8" transform="rotate(-90 142.5 80.8)">3</text>
<text x="10.3" y="85.9">B</text>
<text x="59.9" y="84.6" transform="rotate(-90 59.9 84.6)">2</text>
<text x="118.4" y="86.4">15</text>
<text x="135.7" y="85.6">1</text>
<text x="142.5" y="88.4" transform="rotate(-90 142.5 88.4)">2</text>
<text x="285.3" y="85.9">B</text>
<text x="105.2" y="91.4" transform="rotate(-90 105.2 91.4)">10</text>
<text x="180.6" y="96" transform="rotate(-90 180.6 96)">2</text>
<text x="240.8" y="95.2">7</text>
<text x="240.8" y="90.2">8</text>
<text x="253.5" y="90.2">4</text>
<text x="253.5" y="95.2">6</text>
<text x="173.8" y="100.8">1</text>
<text x="240.8" y="97.8">1</text>
<text x="253.5" y="97.8">2</text>
<text x="253.5" y="100.3">3</text>
<text x="180.6" y="103.6" transform="rotate(-90 180.6 103.6)">3</text>
<text x="247.4" y="104.9" transform="rotate(-90 247.4 104.9)">5</text>
<text x="82.1" y="127.9">VOUT</text>
<text x="253.5" y="126.6">VOUT</text>
<text x="10.3" y="135.9">C</text>
<text x="33.8" y="137.2">4</text>
<text x="42.9" y="134.1" transform="rotate(-90 42.9 134.1)">1</text>
<text x="45.5" y="134.6" transform="rotate(-90 45.5 134.6)">17</text>
<text x="48" y="134.1" transform="rotate(-90 48 134.1)">5</text>
<text x="56.7" y="137.2">6</text>
<text x="166.1" y="134.1" transform="rotate(-90 166.1 134.1)">1</text>
<text x="204" y="135.9">4</text>
<text x="224.3" y="135.9">1</text>
<text x="251.7" y="136.6" transform="rotate(-90 251.7 136.6)">2</text>
<text x="285.3" y="135.9">C</text>
<text x="56.7" y="139.7">7</text>
<text x="56.7" y="142.2">8</text>
<text x="176.8" y="139.7">10</text>
<text x="224.3" y="143.5">2</text>
<text x="224.3" y="139.7">5</text>
<text x="243.3" y="141.5">1</text>
<text x="56.7" y="144.8">9</text>
<text x="177.3" y="147.3">2</text>
<text x="177.3" y="144.8">4</text>
<text x="177.3" y="149.9">6</text>
<text x="251.7" y="144.3" transform="rotate(-90 251.7 144.3)">3</text>
<text x="33.8" y="152.4">3</text>
<text x="56.2" y="152.4">12</text>
<text x="56.2" y="154.9">13</text>
<text x="129.7" y="151.1">1</text>
<text x="129.7" y="153.7">2</text>
<text x="177.3" y="152.4">8</text>
<text x="33.3" y="157.5">14</text>
<text x="56.2" y="157.5">18</text>
<text x="129.7" y="156.2">3</text>
<text x="129.7" y="158.7">4</text>
<text x="33.3" y="162.6">26</text>
<text x="33.3" y="165.1">27</text>
<text x="56.2" y="167.6">22</text>
<text x="163.6" y="162" transform="rotate(-90 163.6 162)">9</text>
<text x="166.1" y="162" transform="rotate(-90 166.1 162)">3</text>
<text x="56.2" y="170.2">23</text>
<text x="56.2" y="172.7">24</text>
<text x="125.9" y="172.7">1</text>
<text x="134.8" y="172.7">2</text>
<text x="33.3" y="175.3">31</text>
<text x="56.2" y="175.3">25</text>
<text x="125.9" y="175.3">3</text>
<text x="134.8" y="175.3">4</text>
<text x="10.3" y="185.9">D</text>
<text x="42.9" y="180.3" transform="rotate(-90 42.9 180.3)">16</text>
<text x="45.5" y="180.3" transform="rotate(-90 45.5 180.3)">32</text>
<text x="285.3" y="185.9">D</text>
<text x="35" y="199.9">1</text>
<text x="85" y="199.9">2</text>
<text x="135" y="199.9">3</text>
<text x="185" y="199.9">4</text>
<text x="235" y="199.9">5</text>
<text x="285" y="199.9">6</text>
</g>
<g font-size="1.8" fill="#0000c2">
<text x="73.7" y="15.7">With a 15 mOhm shunt,</text>
<text x="73.7" y="17.8">current limit trips at 3.33 amps (nominal)</text>
<text x="137.2" y="23.4">Schottky diode to eat</text>
<text x="137.2" y="25.4">kickback energy at power-off</text>
<text x="151.4" y="45.7">SS floating = 4ms rise time</text>
<text x="137.3" y="58.4">TODO: verify Rpwr isn't too low</text>
<text x="156.1" y="55.9">RT floating = 500 kHz</text>
<text x="15.2" y="74.9">Emergency Stop</text>
<text x="41.9" y="76.2">TODO: gate TVS?</text>
<text x="167.6" y="76.2">dV/dt startup method for LM5066</text>
<text x="126.2" y="78.7">I2C addr: ZZZ = 0x40</text>
<text x="52.1" y="99.3">16.1 V - 18.9 V nominal undervoltage lockout hysteresis</text>
<text x="52.1" y="96.5">52.5 V - 55.4 V overvoltage lockout hysteresis</text>
<text x="126.2" y="97.5">18.9 V threshold Power Good</text>
<text x="178" y="113">20 uA / C27 = 0.133 V / ms ramp rate</text>
<text x="228.6" y="111.8">soft-start ramp time = 2.3ms</text>
<text x="84.8" y="138.9">COMP1 on PA0/PA1</text>
<text x="84.8" y="141">COMP2 on PA3/PA2</text>
<text x="117.5" y="154.9">printf()</text>
<text x="18.8" y="160">open-drain</text>
<text x="82.6" y="162.6">I2C1</text>
<text x="22.1" y="171.4">USART2</text>
<text x="21.2" y="185.4">low = run from flash</text>
<text x="26.5" y="183.4">PB9 = BOOT0</text>
<text x="68.6" y="182.6">VIN divider 2.17V @48V</text>
<text x="68.6" y="184.6">Trigger when VOUT &gt; 50.2V</text>
<text x="68.6" y="186.7">(Without tolerances)</text>
</g>
<g font-size="1.8" fill="#008484">
<text x="87.3" y="23.9">R14</text>
<text x="101.7" y="22.6">Q2</text>
<text x="87.1" y="26.2">15m</text>
<text x="94.6" y="24.9">PSMN4R8-100BSEJ</text>
<text x="26.7" y="31">PWR</text>
<text x="27.8" y="33.3">J4</text>
<text x="49.2" y="31.4">D4</text>
<text x="49.5" y="33.7">5.0SMDJ60A</text>
<text x="66.1" y="30.3">C28</text>
<text x="66.3" y="32.6">100nF</text>
<text x="140.6" y="31.5">D5</text>
<text x="142.1" y="33.8">B380-13-F</text>
<text x="157.6" y="31.5">C32</text>
<text x="157.7" y="33.8">470u</text>
<text x="169" y="31.5">C40</text>
<text x="169" y="33.8">4u7</text>
<text x="198.2" y="30.3">C38</text>
<text x="198.3" y="32.6">2u2</text>
<text x="124.6" y="41.7">C30</text>
<text x="179.2" y="37.8">U8</text>
<text x="196.9" y="40.3">LM46000</text>
<text x="113.8" y="47.3">U6</text>
<text x="124.5" y="44">1u</text>
<text x="181.4" y="46.6">SS</text>
<text x="186.1" y="42.3" transform="rotate(-90 186.1 42.3)">VIN</text>
<text x="188.2" y="46.6">CBOOT</text>
<text x="191.1" y="43.1" transform="rotate(-90 191.1 43.1)">VCC</text>
<text x="204.6" y="45.5">C41</text>
<text x="204.7" y="47.8">470n</text>
<text x="211.3" y="46.6">100u</text>
<text x="212.3" y="44.2">L1</text>
<text x="238.3" y="42.3">+12V</text>
<text x="262.8" y="45">FAN</text>
<text x="263.6" y="47.3">J7</text>
<text x="112.3" y="49.2">LM5066</text>
<text x="132.4" y="52.9">R15</text>
<text x="181.4" y="49.1">EN</text>
<text x="190.3" y="51.7">BIAS</text>
<text x="191.7" y="49.1">SW</text>
<text x="222.3" y="53.1">C46</text>
<text x="93.7" y="56.8">GATE</text>
<text x="101" y="55" transform="rotate(-90 101 55)">VIN</text>
<text x="103.5" y="58.1" transform="rotate(-90 103.5 58.1)">SENSE</text>
<text x="108.6" y="55.8" transform="rotate(-90 108.6 55.8)">OUT</text>
<text x="111.1" y="55.8" transform="rotate(-90 111.1 55.8)">VDD</text>
<text x="113" y="59.3">PWR</text>
<text x="113.3" y="54.2">PGD</text>
<text x="132.5" y="55.4">140k</text>
<text x="181.4" y="54.2">SYNC</text>
<text x="181.4" y="56.8">RT</text>
<text x="188" y="56.8">PGOOD</text>
<text x="192.2" y="54.2">FB</text>
<text x="222.4" y="55.4">82p</text>
<text x="32.6" y="65.1">+12V</text>
<text x="70.4" y="62">R12</text>
<text x="70.5" y="64.3">140k</text>
<text x="79.3" y="62">R10</text>
<text x="79.4" y="64.3">140k</text>
<text x="110" y="64.4">nRETRY</text>
<text x="111.6" y="61.8">TIMER</text>
<text x="186.1" y="62.7" transform="rotate(-90 186.1 62.7)">AGND</text>
<text x="191.1" y="62.7" transform="rotate(-90 191.1 62.7)">PGND</text>
<text x="204.5" y="64.3">1u</text>
<text x="204.6" y="62">C39</text>
<text x="36.1" y="70.9">R35</text>
<text x="93.7" y="69.5">UVLO</text>
<text x="114.7" y="69.5">CL</text>
<text x="114.7" y="66.9">FB</text>
<text x="132.6" y="69.6">R16</text>
<text x="132.6" y="71.9">21k</text>
<text x="143.6" y="69.6">C31</text>
<text x="143.8" y="71.9">100n</text>
<text x="151.7" y="69.6">R17</text>
<text x="151.7" y="71.9">21k</text>
<text x="36" y="73.2">1k</text>
<text x="70.1" y="74.6">R13</text>
<text x="70.3" y="77.2">25k5</text>
<text x="79" y="74.6">R11</text>
<text x="79.2" y="77.2">6k49</text>
<text x="93.7" y="77.1">SDAI</text>
<text x="93.7" y="72">OVLO</text>
<text x="112.3" y="77.1">ADR1</text>
<text x="112.3" y="74.5">ADR0</text>
<text x="21.1" y="81">ESTOP</text>
<text x="24.4" y="78.4">J3</text>
<text x="35.8" y="79.6">R36</text>
<text x="46.3" y="79.6">10k</text>
<text x="61.3" y="79.8">Q7</text>
<text x="61.6" y="82.1">NTS4001NT1G</text>
<text x="93.7" y="79.6">SDAO</text>
<text x="93.7" y="82.2">SCL</text>
<text x="112.2" y="82.2">VAUX</text>
<text x="112.3" y="79.6">ADR2</text>
<text x="143.4" y="83.6">Q3</text>
<text x="169.7" y="81.5">1N4148W-7-F</text>
<text x="174.1" y="79.1">D3</text>
<text x="42" y="86.1">C47</text>
<text x="42.2" y="88.5">100n</text>
<text x="50.1" y="86.1">R37</text>
<text x="50.2" y="88.5">100k</text>
<text x="93.7" y="84.7">nSMBA</text>
<text x="106" y="88.1" transform="rotate(-90 106 88.1)">GND</text>
<text x="111.5" y="84.7">DIODE</text>
<text x="112.4" y="87.2">VREF</text>
<text x="125.8" y="88.7">C29</text>
<text x="134.7" y="88.7">C36</text>
<text x="143.7" y="85.9">MMBT3904</text>
<text x="230.3" y="86.3">+12V</text>
<text x="242" y="86.7">LMZ21700SIL</text>
<text x="246" y="84.4">U10</text>
<text x="256.7" y="87.5">+3.3VP</text>
<text x="125.8" y="91">1u</text>
<text x="134.6" y="91">1n</text>
<text x="170.6" y="92.5">R9</text>
<text x="170.6" y="94.8">1k</text>
<text x="222.5" y="91">C43</text>
<text x="222.7" y="93.5">22u</text>
<text x="243.6" y="91.1">VINVOUT</text>
<text x="261.9" y="93.7">R30</text>
<text x="273.3" y="94.9">C45</text>
<text x="181.5" y="101">Q1</text>
<text x="181.8" y="98.7">MMBT5401LT1G</text>
<text x="200.8" y="100.1">C27</text>
<text x="230.1" y="98.6">C44</text>
<text x="230.3" y="101.1">4n7</text>
<text x="243.6" y="96.1">EN</text>
<text x="243.6" y="98.7">SS</text>
<text x="248" y="96.1">VOS</text>
<text x="249.2" y="101.2">PG</text>
<text x="249.4" y="98.7">FB</text>
<text x="261.9" y="101.3">R31</text>
<text x="262.1" y="96.2">437k</text>
<text x="273.5" y="97.5">47u</text>
<text x="200.9" y="102.4">150nF</text>
<text x="248.3" y="102.1" transform="rotate(-90 248.3 102.1)">GND</text>
<text x="262.1" y="103.8">140k</text>
<text x="23" y="118">+3.3VP</text>
<text x="19.1" y="124.2">C33</text>
<text x="28" y="124.2">C34</text>
<text x="36.9" y="124.2">C35</text>
<text x="224.4" y="124.8">+12V</text>
<text x="19.3" y="126.6">100n</text>
<text x="28.2" y="126.6">100n</text>
<text x="37.1" y="126.6">100n</text>
<text x="49.7" y="130.5">U7</text>
<text x="72.9" y="131.9">R26</text>
<text x="80.5" y="131.9">R27</text>
<text x="164" y="129.4">+3.3VP</text>
<text x="213.5" y="130.1">U9</text>
<text x="232.5" y="131.9">C37</text>
<text x="252" y="131.9">R21</text>
<text x="50.1" y="133">STM32L071KZT6</text>
<text x="73.1" y="134.2">140k</text>
<text x="80.7" y="134.2">140k</text>
<text x="115.8" y="134.2">R34</text>
<text x="124.9" y="134.2">470R</text>
<text x="134.8" y="134.2">D7</text>
<text x="135.9" y="138">GREEN</text>
<text x="157.9" y="133">J5</text>
<text x="197" y="133.2">+3.3VP</text>
<text x="206.8" y="136.8">VREF</text>
<text x="210.3" y="132.4">FAN3111E</text>
<text x="218.8" y="136.8">VDD</text>
<text x="232.4" y="134.2">1u</text>
<text x="252" y="134.2">10R</text>
<text x="24.2" y="139.5">C48</text>
<text x="24.4" y="141.8">100n</text>
<text x="36.1" y="138">NRST</text>
<text x="43.8" y="139.1" transform="rotate(-90 43.8 139.1)">VDD</text>
<text x="46.4" y="139.1" transform="rotate(-90 46.4 139.1)">VDD</text>
<text x="48.9" y="140.4" transform="rotate(-90 48.9 140.4)">VDDA</text>
<text x="51.9" y="138">PA0</text>
<text x="51.9" y="140.6">PA1</text>
<text x="51.9" y="143.1">PA2</text>
<text x="115.8" y="141.8">R18</text>
<text x="124.9" y="141.8">470R</text>
<text x="134.8" y="141.8">D6</text>
<text x="167" y="140.4" transform="rotate(-90 167 140.4)">VTref</text>
<text x="169.6" y="140.6">RESET</text>
<text x="206.8" y="140.6">IN</text>
<text x="218.8" y="140.6">OUT</text>
<text x="230.8" y="139.2">R19</text>
<text x="240.3" y="139.2">33</text>
<text x="254.1" y="139.4">Q5</text>
<text x="254.6" y="141.9">PSMN4R8-100BSEJ</text>
<text x="51.9" y="145.7">PA3</text>
<text x="51.9" y="148.2">PA4</text>
<text x="72.9" y="144.6">R25</text>
<text x="73.1" y="146.9">6.65k</text>
<text x="80.5" y="144.6">R28</text>
<text x="80.7" y="146.9">6.34k</text>
<text x="135.9" y="145.6">RED</text>
<text x="163.6" y="145.7">SWDCLK/TCK</text>
<text x="165.3" y="148.2">SWDIO/TMS</text>
<text x="218.6" y="144.4">GND</text>
<text x="36.1" y="150.7">PC14</text>
<text x="36.1" y="153.3">PC15</text>
<text x="51.9" y="150.7">PA5</text>
<text x="51.9" y="153.3">PA6</text>
<text x="51.9" y="155.8">PA7</text>
<text x="72.5" y="152.3">+3.3VP</text>
<text x="135.6" y="154.8">J9</text>
<text x="167.1" y="150.7">SWO/TDO</text>
<text x="169.6" y="153.3">NC/TDI</text>
<text x="36.1" y="158.4">PB0</text>
<text x="36.1" y="160.9">PB1</text>
<text x="51.9" y="158.4">PA8</text>
<text x="51.9" y="160.9">PA9</text>
<text x="67.8" y="157.3">R32</text>
<text x="67.9" y="159.6">2.2k</text>
<text x="76.7" y="157.3">R33</text>
<text x="76.8" y="159.6">2.2k</text>
<text x="135.4" y="157.1">DEBUG</text>
<text x="164.5" y="159.3" transform="rotate(-90 164.5 159.3)">GNDDetect</text>
<text x="167" y="159.3" transform="rotate(-90 167 159.3)">GND</text>
<text x="36.1" y="163.4">PB3</text>
<text x="36.1" y="166">PB4</text>
<text x="50.9" y="163.4">PA10</text>
<text x="50.9" y="166">PA11</text>
<text x="36.1" y="168.5">PB5</text>
<text x="36.1" y="171.1">PB6</text>
<text x="36.1" y="173.6">PB7</text>
<text x="50.9" y="168.5">PA12</text>
<text x="50.9" y="171.1">PA13</text>
<text x="50.9" y="173.6">PA14</text>
<text x="129.3" y="168.2">J10</text>
<text x="129.4" y="170.5">I2C</text>
<text x="36.1" y="176.1">PB9</text>
<text x="43.8" y="177.5" transform="rotate(-90 43.8 177.5)">VSS</text>
<text x="46.4" y="177.5" transform="rotate(-90 46.4 177.5)">VSS</text>
<text x="50.9" y="176.1">PA15</text>
</g>
<g font-size="1.8">
<text x="40.2" y="27.9">VIN</text>
<text x="96.5" y="35.6">GATE</text>
<text x="111.8" y="39.4">LM_VDD</text>
<text x="121.9" y="53.3">PGD</text>
<text x="86.4" y="55.9">GATE2</text>
<text x="118.4" y="63.5">24 LM_VDD</text>
<text x="86.4" y="78.7">SDA</text>
<text x="86.6" y="81.3">SCL 13</text>
<text x="163.8" y="83.8">GATE</text>
<text x="27.9" y="137.2">nRST</text>
<text x="109.2" y="134.6">LEDG</text>
<text x="109.2" y="142.2">LEDR</text>
<text x="183.3" y="139.7">nRST</text>
<text x="194.8" y="139.7">GATE_EN 3</text>
<text x="24.7" y="149.9">GATE_EN 2</text>
<text x="56.2" y="147.3">10LEDG</text>
<text x="56.2" y="149.9">11LEDR</text>
<text x="180.2" y="144.8">SWDCLK</text>
<text x="182" y="147.3">SWDIO</text>
<text x="122.9" y="151.1">GPIO0</text>
<text x="126" y="153.7">TX</text>
<text x="29.2" y="160">PGD15</text>
<text x="56.2" y="160">19SCL</text>
<text x="125.8" y="156.2">RX</text>
<text x="27.6" y="167.6">GPIO028</text>
<text x="56.2" y="162.6">20SDA</text>
<text x="56.2" y="165.1">21GPIO1</text>
<text x="30.6" y="172.7">RX30</text>
<text x="30.8" y="170.2">TX29</text>
<text x="59.5" y="172.7">SWDCLK</text>
<text x="61.3" y="170.2">SWDIO</text>
<text x="120.9" y="172.7">SCL</text>
<text x="119.1" y="175.3">GPIO1</text>
<text x="137.2" y="175.3">SDA</text>
</g>
<g font-size="1.8" fill="#840084">
<text x="221.9" y="96.1">25 V</text>
<text x="272.7" y="100">10 V</text>
<text x="229.5" y="103.7">25 V</text>
</g>
<g font-size="1.4" fill="#008484">
<text x="231.5" y="53.8">1M</text>
<text x="231.6" y="51.9">R24</text>
<text x="232.2" y="59.2">R29</text>
<text x="242.8" y="55.4">C42</text>
<text x="242.8" y="57.3">22u</text>
<text x="232.4" y="61.1">91k</text>
</g>
<text font-size="1.4" fill="#840084" x="243" y="59.2">25 V</text>
</svg>
